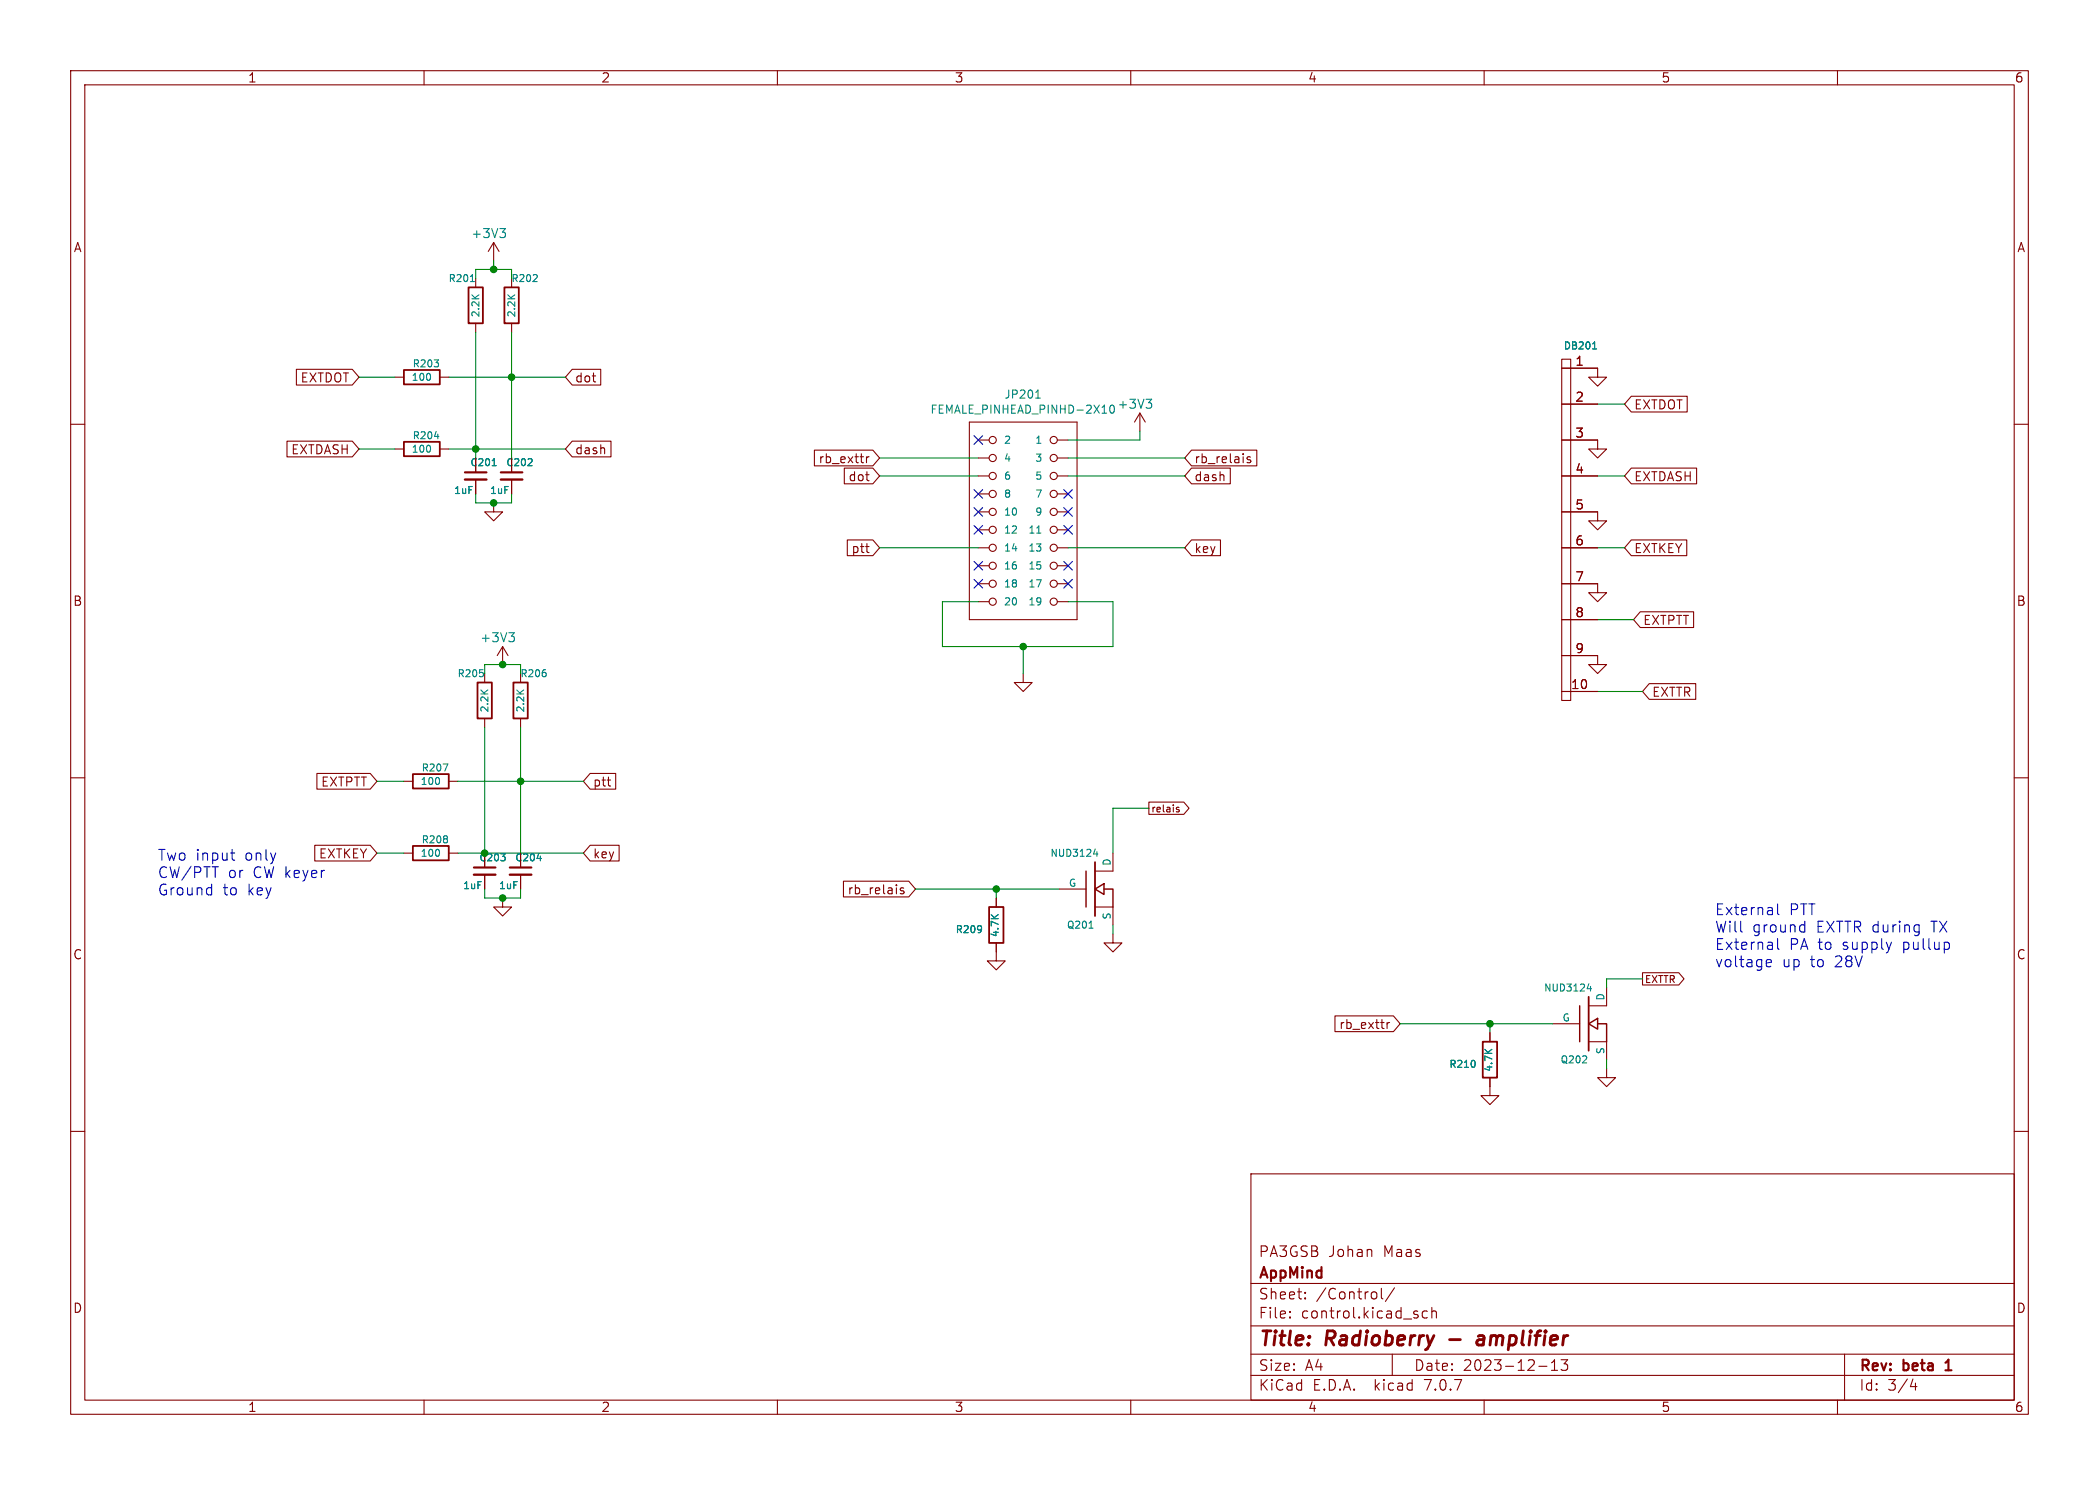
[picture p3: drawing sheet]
<svg xmlns="http://www.w3.org/2000/svg" width="297mm" height="210mm" viewBox="0 0 297 210" stroke-linecap="round" stroke-linejoin="round" font-family="sans-serif">
<g fill="none" stroke="#840000" stroke-width=".15">
<path d="M10 10h277v190h-277zM12 12h273v186h-273zM60 10v2M110 10v2M160 10v2M210 10v2M260 10v2M67.3 39.4v1.2M69.8 34.3l-.7 1.3M69.8 34.3v2.5M69.8 34.3l.8 1.3M72.4 39.4v1.2"/>
<path d="M10 60h2M41.9 52.2h7.9l1 1.1-1 1.2h-7.9zM55.9 53.3h1.2M62.2 53.3h1.3M67.3 45.7v1.3M72.4 45.7v1.3M81 52.2h4v2.3h-4l-1-1.2zM137.2 59.7h15.2v27.9h-15.2zM161.3 58.4l-.8 1.3M161.3 58.4v2.6M161.3 58.4l.8 1.3M221 50.8h1.2v48.3h-1.2z"/>
<path d="M221 52.1h5.1v1.2h-1.3l1.3 1.3 1.2-1.3h-1.2M221 57.2h5.1M230.8 56h7.9v2.3h-7.9l-.9-1.1zM285 60h2M40.6 62.4h9.2l1 1.1-1 1.1h-9.2zM55.9 63.5h1.2M62.2 63.5h1.3M67.3 64.8v2M67.3 67.8v2.1M69.8 71.1v1.3h-1.2l1.2 1.3 1.3-1.3h-1.3M72.4 64.8v2M72.4 67.8v2.1"/>
<path d="M81 62.4h5.5v2.2h-5.5l-1-1.1zM115.2 63.7h8.3l1 1.1-1 1.1h-8.3zM119.5 66.2h4l1 1.1-1 1.1h-4zM119.9 76.4h3.6l1 1.1-1 1.1h-3.6zM122.5 77.3h.5M122.6 64.6v.8M122.8 78.1h.2M123 64.6l-.3 .1-.1 .1M138.4 62.2h1.6M138.4 72.4h1.6M138.4 74.9h1.6M138.4 77.5h1.6"/>
<path d="M138.4 64.8h1.6M138.4 67.3h1.6M138.4 69.9h1.6M149.6 62.2h1.5M149.6 72.4h1.5M149.6 74.9h1.5M149.6 77.5h1.5M149.6 64.8h1.5M149.6 67.3h1.5M149.6 69.9h1.5M168.6 66.2h5.5v2.2h-5.5l-1-1.1zM168.6 76.4h4.1v2.2h-4.1l-1-1.1z"/>
<path d="M168.6 63.7h9.2v2.2h-9.2l-1-1.1zM176.9 64.7l-.3-.1-.2 .2 .1 .2 .4 .1v.3h-.5M221 62.2h5.1v1.3h-1.3l1.3 1.3 1.2-1.3h-1.2M221 72.4h5.1v1.3h-1.3l1.3 1.2 1.2-1.2h-1.2M221 77.5h5.1M221 67.3h5.1M230.8 76.4h7.9v2.2h-7.9l-.9-1.1zM230.8 66.2h9.3v2.2h-9.3l-.9-1.1zM68.6 95.3v1.2M71.1 91.4l-.7 1.3M71.1 91.4v2.6M71.1 91.4l.8 1.3"/>
<path d="M73.7 95.3v1.2M138.4 80h1.6M138.4 82.6h1.6M138.4 85.1h1.6M144.8 95.3v1.2h-1.3l1.3 1.3 1.2-1.3h-1.2M149.6 80h1.5M149.6 82.6h1.5M149.6 85.1h1.5M221 92.7h5.1v1.3h-1.3l1.3 1.3 1.2-1.3h-1.2M221 82.6h5.1v1.2h-1.3l1.3 1.3 1.2-1.3h-1.2M221 87.6h5.1M221 97.8h5.1"/>
<path d="M232.1 86.5h7.5v2.2h-7.5l-1-1.1zM233.4 96.7h6.5v2.2h-6.5l-1-1.1zM10 110h2M44.5 119.5h7.9l.9 1.2-.9 1.1h-7.9zM44.8 109.4h7.6l.9 1.1-.9 1.1h-7.6zM57.1 110.5h1.3M63.5 110.5h1.3M68.6 101.6v1.3M73.7 101.6v1.3M83.5 109.4h3.6v2.2h-3.6l-1-1.1zM83.5 119.5h4.1v2.3h-4.1l-1-1.1zM85.9 110.3h.5"/>
<path d="M86.3 111.2h.1M162.6 113.4h4.9l.7 .9-.7 .9h-4.9zM166.5 114.4l.3 .1 .1 .2-.2 .1h-.3M166.5 114.2h.3M285 110h2M57.1 120.7h1.3M63.5 120.7h1.3M68.6 120.7v2M68.6 123.7v2M71.1 127v1.3h-1.3l1.3 1.2 1.3-1.2h-1.3M73.7 120.7v2M73.7 123.7v2"/>
<path d="M119.3 124.6h9.3l.9 1.1-.9 1.1h-9.3zM127.9 125.6h-.3l-.2 .1v.2l.5 .1v.3h-.5M141 133.4v2.5h1.2l-1.2 1.3-1.3-1.3h1.3M141 127v1.3M149.9 125.7h3.8M154.9 128.3h2.6v2.5M157.5 132.1v1.3h1.2l-1.2 1.2-1.3-1.2h1.3M157.5 120.7v2.5h-2.6M227.3 139.7v2.5h-2.5M232.4 137.6h5.1l.8 .8-.8 .9h-5.1zM10 160h2M188.9 143.7h8.3l.9 1.1-.9 1.1h-8.3z"/>
<path d="M196.3 144.6v.9M196.6 144.6l-.2 .1-.1 .1M210.8 152.4v2.5h1.3l-1.3 1.3-1.3-1.3h1.3M210.8 146.1v1.2M219.7 144.8h3.8M224.8 147.3h2.5v2.6M227.3 151.1v1.3h1.3l-1.3 1.3-1.2-1.3h1.2M285 160h2M177 166h108v32h-108zM60 198v2M110 198v2M160 198v2"/>
<path d="M177 194.5h108M177 191.5h108M177 187.5h108M177 181.5h108M182.5 186.3h.1l-.1 .1M182.5 186.3v.1M182.5 185.5v.1M182.5 185.5h.1l-.1 .1M184.7 183.6v.1M184.7 183.6h-.1l.1 .1M184.7 182.8v.1M184.7 182.8h-.1l.1 .1"/>
<path d="M195.5 182.2v1.3l.2 .2M197 191.5v3M197.3 182.1l-1.3 2M202 185.5l-.5-.1-.3 .3v.4l.2 .2 .1 .1 .5-.1M202.6 185.5a.37 .37 0 0 1 .6 .1v.8M202.6 184.9v1.5M210 198v2M217.7 193.2h1.2M219.5 193.8h.9M219.5 192.7l.5-.4v1.5M221.8 192.3l-.5 .6a.41 .41 0 0 1 .5 .3v.3l-.1 .2-.6 .1-.2-.1M260 198v2"/>
<path d="M261 191.5v6.5M270.7 195l-.4 1.1h.9M271 195.6v1"/>
<circle cx="140.5" cy="69.9" r=".51"/>
<circle cx="140.5" cy="62.2" r=".51"/>
<circle cx="140.5" cy="67.3" r=".51"/>
<circle cx="140.5" cy="64.8" r=".51"/>
<circle cx="140.5" cy="77.5" r=".51"/>
<circle cx="140.5" cy="72.4" r=".51"/>
<circle cx="140.5" cy="74.9" r=".51"/>
<circle cx="149.1" cy="69.9" r=".51"/>
<circle cx="149.1" cy="72.4" r=".51"/>
<circle cx="149.1" cy="64.8" r=".51"/>
<circle cx="149.1" cy="62.2" r=".51"/>
<circle cx="149.1" cy="67.3" r=".51"/>
<circle cx="149.1" cy="74.9" r=".51"/>
<circle cx="149.1" cy="77.5" r=".51"/>
<circle cx="140.5" cy="82.6" r=".51"/>
<circle cx="140.5" cy="80" r=".51"/>
<circle cx="140.5" cy="85.1" r=".51"/>
<circle cx="149.1" cy="82.6" r=".51"/>
<circle cx="149.1" cy="80" r=".51"/>
<circle cx="149.1" cy="85.1" r=".51"/>
</g>
<path d="M65.8 66.8h3M70.9 66.8h3M67.1 122.7h3M72.1 122.7h3.1M275.3 193.8h.8M275.4 192.6l-.1 .1" fill="none" stroke="#840000" stroke-width=".3"/>
<path d="M205.1 189.4h1.5M209.2 189l.2-.1 .5 .1M210 189.4h-.7a.4 .4 0 0 0-.3 .4 .4 .4 0 0 0 .2 .4l.7-.1" fill="none" stroke="#840000" stroke-width=".4"/>
<path d="M57.1 52.3h5.1v2.1h-5.1zM66.3 40.6h2v5.1h-2zM71.4 40.6h2v5.1h-2zM57.1 62.5h5.1v2h-5.1zM67.6 96.5h2v5.1h-2zM72.6 96.5h2.1v5.1h-2.1zM58.4 109.5h5.1v2h-5.1zM58.4 119.6h5.1v2.1h-5.1zM140 128.3h2v5.1h-2zM154.9 121.9v7.6M209.8 147.3h2v5.1h-2zM224.8 141v7.6" fill="none" stroke="#840000" stroke-width=".25"/>
<g fill="none" stroke="#008484" stroke-width=".15">
<path d="M66.6 39.8h.5M70.7 32.3h.8l-.4 .5M71.3 32.8l.2 .3v.3l-.2 .2M75.9 38.9l.1 .1v.3l-.6 .5h.6M60.9 53v.6M61.4 50.9h.6l-.3 .4M62 51.4v.4M146.5 56.3h.7M146.8 55.3l.1-.1v1.1M155.9 58.4h.7M157.5 57.3h-.1a.61 .61 0 0 0-.4 .6 .61 .61 0 0 0 .4 .5h.1M162.2 56.5h.8l-.5 .4"/>
<path d="M162.7 56.9l.3 .3v.3l-.3 .2M225.3 49.3h.6M225.5 48.5l.1-.1v.9M60.9 63.1v.7M61.5 61.7h.6M69.6 65.9h.6M75.2 64.9l.1 .2-.1 .2-.5 .6h.6M146.7 75.4h.6M68.3 95.2v.4M72 89.5h.8l-.4 .5M72.5 90l.3 .2v.3l-.3 .2M77.2 95.2v.4"/>
<path d="M62.1 110.1v.7M62.7 108h.7l-.5 1M63.3 118.3v.2M63.3 118.7v.4M62.1 120.3v.6M70.9 120.7h.6l-.4 .4M71.4 121.2v.4M76 121.4h.6M138.8 131v.7M138.9 131.3l-.1 .1M154.1 131.3h.6M154.7 120.8h.6"/>
<path d="M155.2 120.4v.7M224.6 139.8h.6M225.1 139.5v.7M208.7 150.1v.7M223.9 150.3h.6M224.5 149.4v.3"/>
</g>
<path d="M65.8 67.8h3M70.9 67.8h3M67.1 123.7h3M72.1 123.7h3.1" fill="none" stroke="#840000" stroke-width=".33"/>
<path d="M153.7 123.2v5.1M154.9 125.7l1.3-.7v1.5zM156.2 125.7h1.3v2.6M223.5 142.2v5.1M224.8 144.8l1.3-.8v1.5zM226.1 144.8h1.2v2.5" fill="none" stroke="#840000" stroke-width=".2"/>
<path d="M29.8 125.5l.1 .1M29.9 125v1.6M29.9 126.5l-.1 .1M32.6 120.6h.6M32.9 121.6h.3M250 136.6l.1 .1 .5-.1M250 135.8l.4-.1 .2 .1 .1 .3-.8 .1M251.5 127.8v1.3l.2 .3M251.5 132.7v1.3l.2 .3M254.9 130.8l.5 .1M255.4 130.3v1.5M255.4 131.7l-.5 .1" fill="none" stroke="#0000c2" stroke-width=".15"/>
<g fill="none" stroke="#008400" stroke-width=".15">
<path d="M67.3 39.4v-1.3h5.1v1.3M69.8 36.8v1.3M50.8 53.3h5.1M63.5 53.3h16.5M67.3 47v17.8M72.4 47v17.8M226.1 57.2h3.8M50.8 63.5h5.1M63.5 63.5h16.5M67.3 69.9v1.2h5.1v-1.2M124.5 64.8h13.9M124.5 67.3h13.9"/>
<path d="M124.5 77.5h13.9M151.1 64.8h16.5M151.1 67.3h16.5M151.1 77.5h16.5M161.3 61v1.2h-10.2M226.1 67.3h3.8M226.1 77.5h3.8M68.6 95.3v-1.3h5.1v1.3M138.4 85.1h-5.1v6.3h24.2v-6.3h-6.4M144.8 91.4v3.9M226.1 97.8h6.3M226.1 87.6h5"/>
<path d="M53.3 110.5h3.8M64.8 110.5h17.7M68.6 102.9v17.8M73.7 102.9v17.8M162.6 114.3h-5.1v6.4M53.3 120.7h3.8M64.8 120.7h17.7M68.6 125.7v1.3h5.1v-1.3M129.5 125.7h20.4M141 125.7v1.3M157.5 130.8v1.3M232.4 138.4h-5.1v1.3"/>
<path d="M198.1 144.8h21.6M210.8 144.8v1.3M227.3 149.9v1.2"/>
</g>
<g fill="none" stroke="#000084" stroke-width=".15">
<path d="M137.8 69.2l1.2 1.3M137.8 74.3l1.2 1.2M137.8 79.4l1.2 1.2M137.8 61.6l1.2 1.2M137.8 71.8l1.2 1.2M139 69.2l-1.2 1.3M139 74.3l-1.2 1.2M139 79.4l-1.2 1.2M139 61.6l-1.2 1.2M139 71.8l-1.2 1.2M150.5 74.3l1.2 1.2M150.5 69.2l1.2 1.3"/>
<path d="M150.5 71.8l1.2 1.2M150.5 79.4l1.2 1.2M151.7 74.3l-1.2 1.2M151.7 69.2l-1.2 1.3M151.7 71.8l-1.2 1.2M151.7 79.4l-1.2 1.2M137.8 81.9l1.2 1.3M139 81.9l-1.2 1.3M150.5 81.9l1.2 1.3M151.7 81.9l-1.2 1.3"/>
</g>
<g fill="#008400" stroke="#008400" stroke-width=".15">
<circle cx="72.4" cy="53.3" r=".46"/>
<circle cx="67.3" cy="63.5" r=".46"/>
<circle cx="69.8" cy="38.1" r=".46"/>
<circle cx="144.8" cy="91.4" r=".46"/>
<circle cx="141" cy="125.7" r=".46"/>
<circle cx="210.8" cy="144.8" r=".46"/>
<circle cx="71.1" cy="94" r=".46"/>
<circle cx="68.6" cy="120.7" r=".46"/>
<circle cx="73.7" cy="110.5" r=".46"/>
<circle cx="69.8" cy="71.1" r=".46"/>
<circle cx="71.1" cy="127" r=".46"/>
</g>
<g font-size="2.8" fill="#840000">
<text x="178" y="190.9">Title:</text>
<text x="187.7" y="190.9">Radioberry</text>
<text x="210.7" y="190.9">amplifier</text>
</g>
<g font-size="2.1" fill="#0000c2">
<text x="22.2" y="121.8">Two input</text>
<text x="22.2" y="124.3">CW/PTT</text>
<text x="32.2" y="124.3">or</text>
<text x="34.7" y="121.8">only</text>
<text x="35.9" y="124.3">CW keyer</text>
<text x="22.2" y="126.8">Ground</text>
<text x="31.5" y="126.8">to</text>
<text x="35.1" y="126.8">key</text>
<text x="242.6" y="129.5">External</text>
<text x="253.2" y="129.5">PTT</text>
<text x="242.6" y="132">Will</text>
<text x="242.6" y="134.5">External</text>
<text x="242.6" y="136.9">voltage</text>
<text x="247.9" y="132">ground</text>
<text x="252.2" y="136.9">up</text>
<text x="253.2" y="134.5">PA to</text>
<text x="256.2" y="136.9">to</text>
<text x="257.1" y="132">EXTTR during</text>
<text x="259.8" y="136.9">28V</text>
<text x="260.9" y="134.5">supply</text>
<text x="269.5" y="134.5">pullup</text>
<text x="273.6" y="132">TX</text>
</g>
<g font-size="2.1" fill="#840000">
<text x="178" y="178">PA3GSB</text>
<text x="187.9" y="178">Johan</text>
<text x="195.8" y="178">Maas</text>
<text x="178" y="184">Sheet:</text>
<text x="178" y="181.2">AppMind</text>
<text x="186.2" y="184">/Control/</text>
<text x="178" y="186.7">File:</text>
<text x="184.1" y="186.7">control.kicad_sch</text>
<text x="178" y="196.9">KiCad</text>
<text x="178" y="194.1">Size:</text>
<text x="184.7" y="194.1">A4</text>
<text x="185.7" y="196.9">E.D.A.</text>
<text x="194.6" y="196.9">kicad</text>
<text x="200" y="194.1">Date:</text>
<text x="201.8" y="196.9">7.0.7</text>
<text x="207" y="194.1">2023-12-13</text>
<text x="263" y="194.3">Rev:</text>
<text x="263" y="196.9">Id:</text>
<text x="267.1" y="196.9">3/4</text>
<text x="269.4" y="194.3">beta</text>
<text x="276" y="194.3">1</text>
</g>
<g font-size="1.8" fill="#840000">
<text x="35" y="11.9">1</text>
<text x="85" y="11.9">2</text>
<text x="135" y="11.9">3</text>
<text x="185" y="11.9">4</text>
<text x="235" y="11.9">5</text>
<text x="285" y="11.9">6</text>
<text x="10.3" y="35.9">A</text>
<text x="285.3" y="35.9">A</text>
<text x="222.8" y="51.8">1</text>
<text x="42.4" y="54.3">EXTDOT</text>
<text x="81.3" y="54.3">dot</text>
<text x="222.8" y="56.9">2</text>
<text x="231.1" y="58.1">EXTDOT</text>
<text x="41.1" y="64.5">EXTDASH</text>
<text x="81.3" y="64.5">dash</text>
<text x="115.7" y="65.7">rb_exttr</text>
<text x="168.9" y="65.7">rb_relais</text>
<text x="222.8" y="62">3</text>
<text x="120" y="68.3">dot</text>
<text x="168.9" y="68.3">dash</text>
<text x="222.8" y="67.1">4</text>
<text x="231.1" y="68.3">EXTDASH</text>
<text x="222.8" y="72.1">5</text>
<text x="222.8" y="77.2">6</text>
<text x="120.4" y="78.4">ptt</text>
<text x="168.9" y="78.4">key</text>
<text x="222.8" y="82.3">7</text>
<text x="231.1" y="78.4">EXTKEY</text>
<text x="10.3" y="85.9">B</text>
<text x="222.8" y="87.4">8</text>
<text x="232.4" y="88.6">EXTPTT</text>
<text x="285.3" y="85.9">B</text>
<text x="222.8" y="92.5">9</text>
<text x="222.2" y="97.5">10</text>
<text x="233.7" y="98.7">EXTTR</text>
<text x="45.3" y="111.4">EXTPTT</text>
<text x="83.8" y="111.4">ptt</text>
<text x="45" y="121.6">EXTKEY</text>
<text x="83.8" y="121.6">key</text>
<text x="119.8" y="126.7">rb_relais</text>
<text x="10.3" y="135.9">C</text>
<text x="285.3" y="135.9">C</text>
<text x="189.4" y="145.7">rb_exttr</text>
<text x="10.3" y="185.9">D</text>
<text x="285.3" y="185.9">D</text>
<text x="35" y="199.9">1</text>
<text x="85" y="199.9">2</text>
<text x="135" y="199.9">3</text>
<text x="185" y="199.9">4</text>
<text x="235" y="199.9">5</text>
<text x="285" y="199.9">6</text>
</g>
<g font-size="1.8" fill="#008484">
<text x="66.6" y="33.9">+3V3</text>
<text x="158" y="58">+3V3</text>
<text x="67.8" y="91">+3V3</text>
</g>
<g font-size="1.6" fill="#008484">
<text x="131.5" y="58.7">FEMALE_PINHEAD_PINHD-2X10</text>
<text x="142" y="56.6">JP201</text>
</g>
<g font-size="1.4" fill="#008484">
<text x="63.4" y="40.1">R201</text>
<text x="72.3" y="40.1">R202</text>
<text x="68" y="45" transform="rotate(-90 68 45)">2.2K</text>
<text x="73.1" y="45" transform="rotate(-90 73.1 45)">2.2K</text>
<text x="58.3" y="52.2">R203</text>
<text x="221.2" y="49.6">DB201</text>
<text x="58.1" y="54.1">100</text>
<text x="58.1" y="64.2">100</text>
<text x="58.3" y="62.3">R204</text>
<text x="142" y="63">2</text>
<text x="142" y="65.5">4</text>
<text x="146.4" y="63">1</text>
<text x="146.4" y="65.5">3</text>
<text x="64.2" y="70.1">1uF</text>
<text x="66.4" y="66.1">C201</text>
<text x="69.2" y="70.1">1uF</text>
<text x="71.5" y="66.1">C202</text>
<text x="142" y="68">6</text>
<text x="142" y="70.6">8</text>
<text x="146.4" y="68">5</text>
<text x="146.4" y="70.6">7</text>
<text x="142" y="73.1">10</text>
<text x="142" y="75.7">12</text>
<text x="145.4" y="75.7">11</text>
<text x="146.4" y="73.1">9</text>
<text x="142" y="78.2">14</text>
<text x="142" y="80.7">16</text>
<text x="142" y="83.3">18</text>
<text x="145.4" y="78.2">13</text>
<text x="145.4" y="80.7">15</text>
<text x="145.4" y="83.3">17</text>
<text x="142" y="85.8">20</text>
<text x="145.4" y="85.8">19</text>
<text x="64.6" y="96">R205</text>
<text x="73.5" y="96">R206</text>
<text x="69.3" y="100.9" transform="rotate(-90 69.3 100.9)">2.2K</text>
<text x="74.4" y="100.9" transform="rotate(-90 74.4 100.9)">2.2K</text>
<text x="59.4" y="111.2">100</text>
<text x="59.6" y="109.3">R207</text>
<text x="59.6" y="119.5">R208</text>
<text x="59.4" y="121.4">100</text>
<text x="65.4" y="125.9">1uF</text>
<text x="67.7" y="122">C203</text>
<text x="70.5" y="125.9">1uF</text>
<text x="72.8" y="122">C204</text>
<text x="148.5" y="121.4">NUD3124</text>
<text x="151.1" y="125.5">G</text>
<text x="157.2" y="122.6" transform="rotate(-90 157.2 122.6)">D</text>
<text x="150.9" y="131.5">Q201</text>
<text x="157.2" y="130.2" transform="rotate(-90 157.2 130.2)">S</text>
<text x="135.1" y="132.2">R209</text>
<text x="141.5" y="132.6" transform="rotate(-90 141.5 132.6)">4.7K</text>
<text x="218.4" y="140.4">NUD3124</text>
<text x="227.1" y="141.6" transform="rotate(-90 227.1 141.6)">D</text>
<text x="221" y="144.5">G</text>
<text x="227.1" y="149.2" transform="rotate(-90 227.1 149.2)">S</text>
<text x="205" y="151.2">R210</text>
<text x="211.4" y="151.7" transform="rotate(-90 211.4 151.7)">4.7K</text>
<text x="220.7" y="150.6">Q202</text>
</g>
<g font-size="1.4" fill="#840000">
<text x="162.8" y="115.1">relais</text>
<text x="232.7" y="139.2">EXTTR</text>
</g>
</svg>
